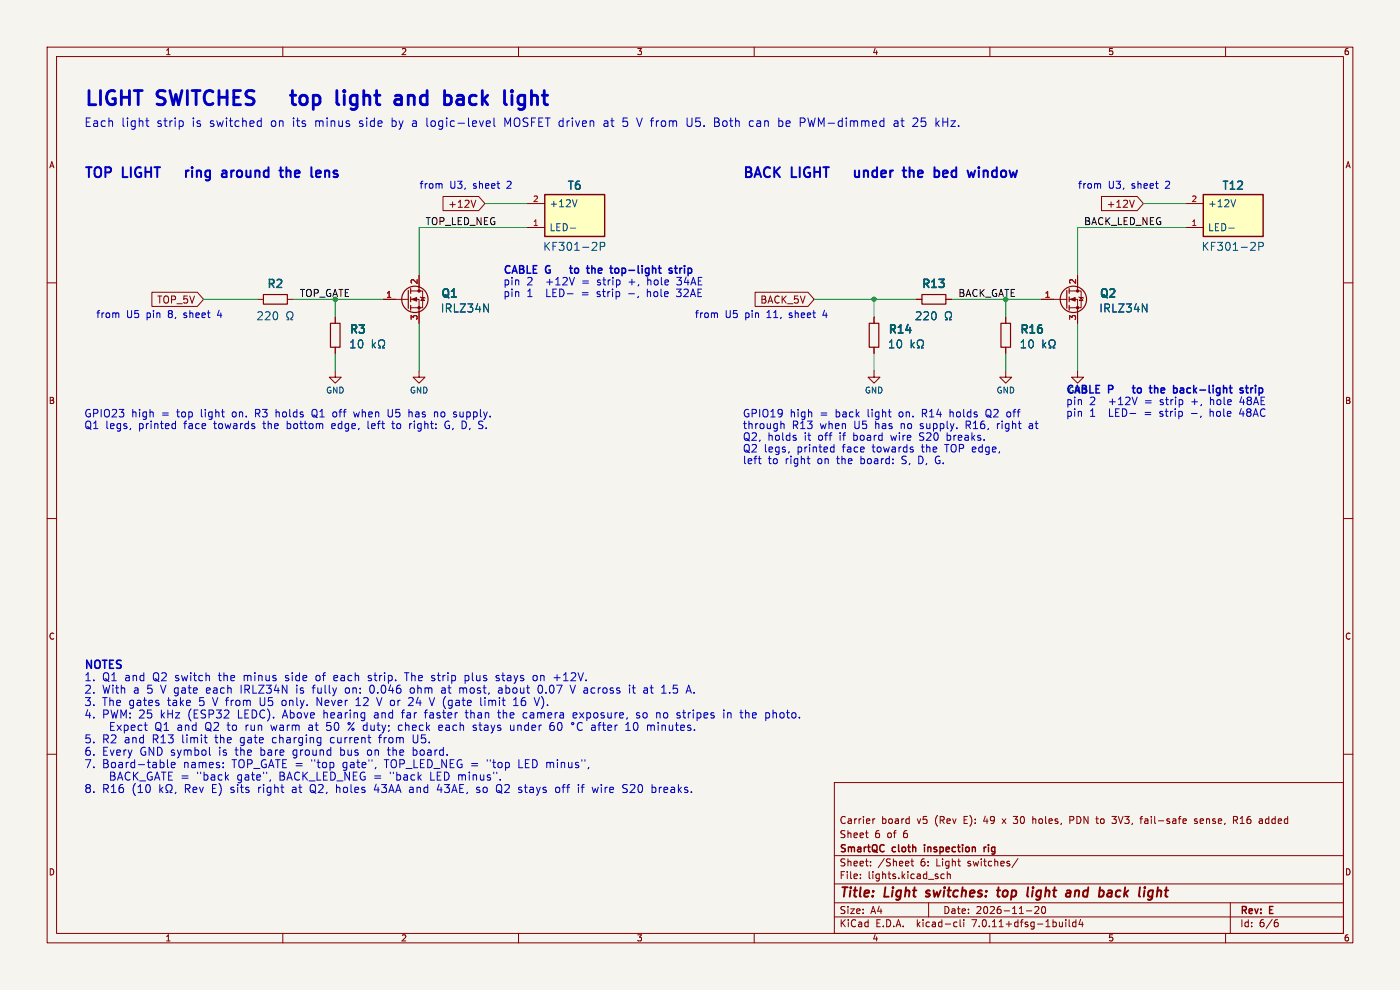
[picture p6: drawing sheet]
<svg xmlns="http://www.w3.org/2000/svg" width="297mm" height="210mm" viewBox="0 0 297 210" stroke-linecap="round" stroke-linejoin="round" font-family="sans-serif">
<path d="M0 0h297v210h-297z" fill="#f5f4ef" stroke="#f5f4ef" stroke-width=".21"/>
<g fill="none" stroke="#840000" stroke-width=".21">
<path d="M10 10h277v190h-277zM12 12h273v186h-273zM60 10v2M110 10v2M160 10v2M210 10v2M260 10v2M10 60h2M88.9 58.4v3.3M94 41.7h7.6l1.3 1.5-1.3 1.5h-7.6zM100.9 42.5l-.5 1.5M111.8 48.3h3.8"/>
<path d="M111.8 43.2h3.8M228.6 58.4v3.3M233.7 41.7h7.6l1.3 1.5-1.3 1.5h-7.6zM240.6 42.5l-.5 1.5M251.5 48.3h3.8M251.5 43.2h3.8M285 60h2M32.2 62h9.7l1.3 1.5-1.3 1.5h-9.7zM54.6 63.5h1.3M61 63.5h1.2M71.1 78.7v1.3h1.3l-1.3 1.3-1.3-1.3h1.3M71.1 67.3v1.3"/>
<path d="M71.1 73.7v1.2M81.3 63.5h5.3M87.1 63.5h1.8v5.1M87.1 61.7h2.6v3.6h-2.6M88.9 78.7v1.3h1.3l-1.3 1.3-1.3-1.3h1.3M89.2 63l1 .2M89.7 63.1l.3 .7h-.7zM160.2 62h11.2l1.3 1.5-1.3 1.5h-11.2zM185.4 78.7v1.3h1.3l-1.3 1.3-1.3-1.3h1.3M185.4 67.3v1.3M185.4 73.7v1.2M194.3 63.5h1.3"/>
<path d="M200.7 63.5h1.2M213.4 78.7v1.3h1.2l-1.2 1.3-1.3-1.3h1.3M213.4 67.3v1.3M213.4 73.7v1.2M221 63.5h5.3M226.8 63.5h1.8v5.1M226.8 61.7h2.6v3.6h-2.6M228.6 78.7v1.3h1.3l-1.3 1.3-1.3-1.3h1.3M228.9 63l1 .2M229.4 63.1l.3 .7h-.7zM10 110h2M285 110h2"/>
<path d="M10 160h2M285 160h2M177 166h108v32h-108zM183.6 176.7h.6M184 177.7h.2M185.2 173.7v1M185.6 173.7l-.4 .3M215 173.2h.9M215 174.6l.2 .1M219.1 173.2v1.5M219.3 173.7l-.2 .1M227 174h.5"/>
<path d="M227.5 173.2h-.5v1.5M235.9 173.2h.9l-.5 .6h.4M236.7 174.6l-.6 .1M241.8 173.7h.6M242.4 173.2l-.3 .1M251.2 173.7l.4 .1 .1 .3-.7 .1M251.6 174.6l-.4 .1M254 173.8l-.4-.1-.2 .2 .1 .2 .5 .2v.3h-.6M261.7 173.2h.5l.3 .3-.1 .4-.7 .1M262 174l.5 .7M60 198v2M110 198v2"/>
<path d="M160 198v2M177 194.5h108M177 191.5h108M177 187.5h108M177 181.5h108M182.5 186.3v.1M182.5 185.5v.1M184.7 183.6v.1M184.7 182.8v.1M193.2 182.7h.6M193.5 182.2v1.3l.3 .2M197 191.5v3"/>
<path d="M200.3 185.5l-.4-.1-.3 .3 .1 .6h.6M201 185.5l.2-.1 .3 .1 .1 .9M201 184.9v1.5M202.6 195.6l.4 .1M203 196.5l-.4 .1M203.7 195.1v1.3l.2 .2M204.5 195.1v.1M204.5 195.6v1M210 198v2M216 182.1l-1.3 2M217.7 193.2h1.2M219.6 192.4h-.1"/>
<path d="M220.3 192.4v.5l-.8 .9h.9M221.1 192.4a.81 .81 0 0 0 .4 1.4l.3-.6-.1-.8M226.1 195.1v.1M226.1 195.6v1M226.8 195.1v1.3l.2 .2M228.2 195.7l-.4-.1-.3 .3 .2 .6h.5M228.2 195.1v1.5M229.2 195l-.3 1.1h.9M229.6 195.6v1M260 198v2M261 191.5v6.5M270.6 195.7h.3l.3 .3-.1 .5-.5 .1"/>
<path d="M271 195.1l-.4 .1"/>
</g>
<g fill="none" stroke="#840000" stroke-width=".4">
<path d="M196.4 190.1l.1 .1M196.6 189l-.1 .4M211.5 188.9h.7M211.8 188.2l-.2 1.7 .1 .2 .4 .1M219.1 188.9l-.2 1.3M219.2 188.2l-.1 .2M228.1 188.9l-.1 1.3M228.7 188.9l-.6 .2M235.3 188.9l.5 .1v1.2M235.8 190.1l-.2 .1M235.9 189.4h-.7M245.6 188.2l-.2 2"/>
<path d="M245.8 188.9l-.3 .2"/>
</g>
<path d="M115.6 41.3h12.7v8.9h-12.7zM255.3 41.3h12.7v8.9h-12.7zM196.1 179.2v.1M196.1 179.7v1M208.8 179.7v1M209.2 179.7l-.4 .3" fill="none" stroke="#840000" stroke-width=".3"/>
<g fill="#ffffc2" stroke="#ffffc2" stroke-width=".21">
<path d="M115.6 41.3h12.7v8.9h-12.7z"/>
<path d="M255.3 41.3h12.7v8.9h-12.7z"/>
</g>
<g fill="none" stroke="#006464" stroke-width=".21">
<path d="M121 48.4h1.1M122.4 42.4l-.5 1.5M126.5 51.5l.1 .2-.1 .4-.9 1h1M127.3 52.3l.9-.1 .1-.2-.1-.4-.2-.2h-.7v1.7M260.7 48.4h1.1M262.1 42.4l-.5 1.5M266.2 51.5l.1 .2-.1 .4-.9 1h1M267 52.3l.9-.1 .1-.2-.1-.4-.2-.2h-.7v1.7M60.8 67.8h.5v-.3a.73 .73 0 0 1-.4-1 .73 .73 0 0 1 1-.3 .78 .78 0 0 1-.2 1.3v.3h.4M79 72.1v1.7M79.2 73.2l.4 .6M79.6 72.7l-.6 .6"/>
<path d="M80.3 73.8h.4v-.3a.73 .73 0 0 1-.4-1 .73 .73 0 0 1 1-.3 .78 .78 0 0 1-.1 1.3v.3h.4M102.6 64.5l1 1.7v-1.7M193.3 72.1v1.7M193.5 73.2l.4 .6M193.9 72.7l-.6 .6M194.6 73.8h.4v-.3a.73 .73 0 0 1-.4-1 .73 .73 0 0 1 1-.3 .78 .78 0 0 1-.1 1.3v.3h.4M200.5 67.8h.5v-.3a.73 .73 0 0 1-.4-1 .73 .73 0 0 1 1-.3 .78 .78 0 0 1-.2 1.3v.3h.4M221.2 72.1v1.7M221.4 73.2l.5 .6M221.9 72.7l-.7 .6M222.5 73.8h.4v-.3a.73 .73 0 0 1-.3-1 .73 .73 0 0 1 1-.3 .78 .78 0 0 1-.2 1.3v.3h.4M242.3 64.5l1 1.7v-1.7"/>
</g>
<g fill="none" stroke="#840000" stroke-width=".25">
<path d="M55.9 62.5h5.1v2h-5.1zM70.1 68.6h2v5.1h-2zM86.6 61.6v3.8M87.1 61.2v1M87.1 63v1M87.1 64.8v1M184.4 68.6h2v5.1h-2zM195.6 62.5h5.1v2h-5.1zM212.3 68.6h2.1v5.1h-2.1zM226.3 61.6v3.8M226.8 61.2v1M226.8 63v1"/>
<path d="M226.8 64.8v1"/>
<circle cx="88" cy="63.5" r="2.79"/>
<circle cx="227.7" cy="63.5" r="2.79"/>
</g>
<g fill="#840000" stroke="#840000" stroke-width=".21">
<path d="M87.4 63.5l1-.4v.8z"/>
<path d="M227.1 63.5l1-.4v.8z"/>
<circle cx="88.9" cy="65.3" r=".25"/>
<circle cx="88.9" cy="61.7" r=".25"/>
<circle cx="228.6" cy="65.3" r=".25"/>
<circle cx="228.6" cy="61.7" r=".25"/>
</g>
<g fill="none" stroke="#0000c2" stroke-width=".21">
<path d="M30.9 25.6h.7M31.2 25v1.6l.4 .2M38.7 25.7l.2 .3v.5l-.2 .2M54.9 25.6l.5 .1M55.4 26.7l-.5 .1M55.4 25v1.8M93.6 38.9l.2 .3v.7M103.2 26.2l.8-.1-.1-.4-.5-.1-.2 .3 .1 .8h.6M104.8 25v1.6l.3 .2M128.4 25.6l-.2 .1M128.4 26.1a.35 .35 0 0 0-.3 .4 .35 .35 0 0 0 .3 .3M132.1 26.7l.3 .1"/>
<path d="M133.1 25h-.9l-.1 .9 .3-.2M135.1 25l.6 1.8M145.8 25v1.5l.1 .2 .6 .1M151.6 25.9h.6M152.2 25.9l.3 .1M152.4 25.1l-.8-.1v1.8h.7M152.4 25.8l-.2 .1M159.8 25.7l-.5-.1-.3 .4v.5l.1 .2h.7M165.2 25.7l.5-.1 .4 .4M165.2 25v1.8M166.1 26.5l-.4 .3-.5-.1M169.8 25h.7l.3 .4"/>
<path d="M170.8 25.6l-.3 .4h-.7M189.7 25.7h.7l.1 1.1M190.5 26.1h-.6a.35 .35 0 0 0-.3 .4 .35 .35 0 0 0 .3 .3l.6-.1M193.9 25l.6 .1 .2 .4-1.1 1.3h1.1M198.7 26.1l.6 .7M199.3 25.6l-.7 .7M233.3 38.9l.2 .3v.7M143.6 58.8h1M25 66.4l.2 .2v.8M143.5 61.3h1M143.5 62.8l.1 .1M143.6 60.3l.1 .1"/>
<path d="M152 66.4l.2 .2v.8M27.7 90.8l-.1 .4M36.8 89.9h.4M37.2 89.3v1.6M37.2 90.8l-.4 .1M70.8 87.5l-.2 .2 .2 .7M75 87.4l.3 1M82.3 86.8v1.3l.3 .3h.3M83.1 89.9h.6M83.3 89.3l.1 1.5M86.8 87.5h.6M86.9 89.9v1"/>
<path d="M87.2 89.9l-.3 .3M92.2 87.5l.4-.1 .3 .2M94.7 89.4a.91 .91 0 0 0 .2 1.5M96.4 87.9l.4 .1 .1 .2-.2 .2h-.3M96.4 87.4l.4 .1M160.9 97.3h.6M161.2 98.3l.3 .1M165.7 90l.2-.1h.4v1M167.4 95.8l-.1 .3M168.7 92.9l.2 .2-.2 .3M168.7 92.3l.2 .1M171.5 98.3l.3 .1"/>
<path d="M176.5 94.8l.4 .1M176.9 94.3v1.6M176.9 95.8l-.4 .1M211.6 89.9v1M211.7 90l-.1 .2M213.7 87.5l-.1 .2 .1 .7M218.5 89.9h-.1M218.5 90.3l-.2 .2 .2 .4M43.3 156.5h.6M43.6 157.5l.3 .1M44.4 160l.3 .2M57.5 153.8l.3 1.1"/>
<path d="M65.7 153.8l-.1 .1M65.7 154.3a.33 .33 0 0 0-.2 .3 .33 .33 0 0 0 .2 .3M67.9 156.5h.2M68.1 156.5l-.1 1.5M68.1 157.5l-.2 .1M69.3 154.8l.2 .1M69.4 153.2l-.1 .9 .2-.2M73.3 146.1v.8M75.1 153.2l-1.3 1.7M75.5 149.7h1M75.7 148.4l-.2 .1M78.5 145.7l-.1 .7 .2 .5"/>
<path d="M79.9 148l.6 1.7M82.2 159.1h.6M85.2 153.8h-.4l-.3 .3 .1 .7 .6 .1M85.8 142.7h1M87.3 145.9l-.3 .3v.5l.3 .3M87.3 148l-.6 .1M87.6 148.7l-1 1h1.1M87.7 155.9v1.5M87.7 158.5v1.7M87.8 159.1l-.1 .1M90 151.2h.7M91.1 148l.5 1.7 .6-1.7"/>
<path d="M93.8 153.9l-.5-.1-.2 .3 .1 .8h.6M93.9 145.9l-.2 .1M93.9 154.2l-.8 .2M94.3 146.4h-.4a.33 .33 0 0 0-.3 .3 .33 .33 0 0 0 .3 .3h.4M97.5 145.9v1.1M98 145.9l-.5 .2M98.7 143.3v1.7M98.7 144.3l.5 .1M99.2 143.3l-.5 .1M101 153.9l-.4-.1-.2 .3 .1 .2 .5 .2v.4h-.6M102 148v1.4l.2 .3M105.2 144.3l.5 .1"/>
<path d="M105.6 151.2h.6M105.7 143.3h-.2l-.3 .2 .1 .3h.4M105.8 150.6v1.5l.2 .2M106 145.9l-.2 .1M106.3 145.9l.1 .1M106.4 146.4h-.4a.33 .33 0 0 0-.3 .3 .33 .33 0 0 0 .3 .3h.4M108.3 153.8l.1 1.1h.4l.2-.1M109 149.7h.9M109 148.5l.4-.5v1.7M109 153.8v1.1M111.6 151.2l-.5 .1-.1 .2 .1 .7 .5 .1M113.8 143.4l-.4-.1-.3 .3 .1 .6 .2 .2 .4-.1"/>
<path d="M114.4 145.4a1.01 1.01 0 0 0 .3 1.6h.2M114.5 148l-.6 1.7M116.7 154.1l.6-.2 .3 .3-.1 .7h-.5l-.3-.1M117 153.3l-.3 .4M117.5 143.8h1.3M120.9 145.3l.6 1.7 .6-1.7M122.1 151.2h-.3l-.2 .2 .1 .8 .4 .1M122.4 151.6l-.8 .1M122.6 153.7a.76 .76 0 0 0 0 .9 .76 .76 0 0 0 .9 .2M125.7 153.8l-.2 .1M126 153.8l.3 .3v.8M126.3 154.2l-.6 .1a.33 .33 0 0 0-.2 .3 .33 .33 0 0 0 .2 .3h.6"/>
<path d="M132.8 154.9h.9M133.2 153.2v1.7M133.6 145.3v.2M133.6 145.9v1.1M134.1 145.9h.7M134.4 145.3v1.5l.2 .2M135 152.2h.7M135.7 151.3l-.4-.1-.3 .2 .1 .3 .6 .1M137.1 145.9l.3 .3v.8M137.4 147h-.2M137.4 146.3l-.2 .1M138.2 153.9h.5l.1 1"/>
<path d="M139.6 151.2h.2l.2 .2M140.4 147h.9M143.8 151.2l.4 .1M143.8 151.7l.4 .1 .1 .3-.2 .2h-.3M145.7 146.6h.8M146.1 145.3l.6 1.7M147.2 146.9v.1M153.6 150.6v.2M153.6 151.2v1.1M154.4 151.2v1.1M154.6 151.2l-.2 .1M162.6 151.2h.3l.4 .3-.1 .7-.6 .1"/>
<path d="M33.9 166.4v1.7M34.1 167.5l.5 .6M34.5 161.7l.3 .3v.5l-.3 .4M34.6 167l-.7 .6M35.3 166.7a.81 .81 0 0 0 .3 1.1v.3h-.4M35.5 161.2v1.4l.3 .3M36.4 166.7a.81 .81 0 0 1-.3 1.1v.3h.4M36.6 161.7l-.3 .3v.6l.3 .3 .5-.1M36.9 161.7l.2 .4-.8 .2M37.3 168l-.2 .4M47.3 162.7v.2M47.3 161.8v.2"/>
<path d="M79.8 166.3l-.4 1.3h1.1M86.9 167.9l.2 .2M87.1 167l-.2 .1M87.1 167.5l-.2 .2M87.7 160.1l.1 .1M91.4 163.8v1.7h.8M93.2 166.3l-.4 1.3h1M101.1 168l.5 .1M101.6 167h-.3l-.2 .2 .1 .3 .4 .1M105.6 168l.4 .1M105.6 167.7l.4 .1M110.1 161.2v1.7h.8"/>
<path d="M118.7 167.3l-.3-.3-.4 .1-.1 .2 .1 .7 .4 .1 .3-.3M123.3 167h.6M123.8 166.4l-.3 .3v1.4M126.9 167l-.3 1.1-.3-.8M132.4 167.2l.5 .2 .2 .4-.4 .3h-.4M132.4 166.4l.7 .1M138.8 167l.3 .3v.5l-.3 .3"/>
</g>
<path d="M62 19.2v2.6l.2 .3 .5 .1M112.7 19.2v3M61.6 20.2h1.1M64.6 20.2a.81 .81 0 0 0-1 .6v.8a.81 .81 0 0 0 1 .6M74.5 23.1l.2 .1 .8-.1M75.5 20.2h-.6l-.6 .6v.8l.2 .3 .4 .3h.6M86.6 20.5a.74 .74 0 0 1 1.3 .1v1.6M86.6 20.2v2M100.7 20.2h-.5l-.6 .6v.8l.1 .3 .5 .3h.5M112.7 20.5a.74 .74 0 0 1 1.3 .1v1.6" fill="none" stroke="#0000c2" stroke-width=".6"/>
<g fill="none" stroke="#0000c2" stroke-width=".32">
<path d="M120.8 56.9h.6M121.1 56.4v1.3l.3 .3M122.4 56.9l-.3 .1-.2 .2 .1 .6 .4 .2M125.8 56.9l.4 .2v.9M132 56.9v1.6M132 57.9l.1 .1M132.1 56.9l-.1 .1M142.4 57.4l.2 .3-.2 .3M142.4 56.9l.1 .1M143.1 56.9h.6M143.3 56.4v1.3l.4 .3M144.2 56.9v1.1"/>
<path d="M144.7 56.9l-.5 .3M145.2 56.4v.1M240.2 82.3h.6M240.4 81.8v1.3l.4 .3M241.8 82.3l-.4 .1-.1 .2 .1 .6 .4 .2M245.2 82.3l.4 .2v.9M250.6 82.3h.3l.2 .2v.9M251.1 83.3l-.5 .1M251.1 82.7h-.5M263.3 82.3l.4 .1M263.3 82.8l.4 .1 .1 .2-.3 .3h-.3M264.2 82.3h.6"/>
<path d="M264.4 81.8v1.3l.4 .3M265.4 82.3v1.1M265.8 82.3l-.4 .3M266.3 81.8v.1"/>
</g>
<g fill="none" stroke="#0000c2" stroke-width=".42">
<path d="M39.5 36.2v1.4M40.1 36.2l-.4 .1-.2 .3M40.8 35.5v.2M40.8 36.2v1.4M49.1 36.2v1.4M49.7 36.2l-.4 .1-.2 .3M61.1 36.2l.5 .1 .1 .2v1.1M62.9 36.2l-.3 .3v.8l.3 .3M63.6 36.7l-1 .2M69.1 36.3h.7l.1 1.3M181.4 36.2l.1 1.3a.57 .57 0 0 0 .8-.1M182.3 36.2v1.4"/>
<path d="M193 36.4a.52 .52 0 0 1 .9 .1v1.1M200.4 36.2l.6 .1 .1 .4-1 .2M201 37.5l-.6 .1M208.7 36.4a.52 .52 0 0 1 .9 .1v1.1M208.7 36.2v1.4"/>
</g>
<g fill="none" stroke="#009600" stroke-width=".21">
<path d="M102.9 43.2h8.9M111.8 48.3h-22.9v10.1M242.6 43.2h8.9M251.5 48.3h-22.9v10.1M43.2 63.5h11.4M62.2 63.5h19.1M71.1 63.5v3.8M71.1 74.9v3.8M88.9 68.6v10.1M172.7 63.5h21.6M185.4 63.5v3.8M185.4 74.9v3.8"/>
<path d="M201.9 63.5h19.1M213.4 63.5v3.8M213.4 74.9v3.8M228.6 68.6v10.1"/>
</g>
<circle cx="185.4" cy="63.5" r=".46" fill="#009600" stroke="#009600" stroke-width=".21"/>
<g font-size="4.2" fill="#0000c2">
<text x="17.8" y="22.6">LIGHT</text>
<text x="33.6" y="22.6">SWITCHES</text>
<text x="65.7" y="22.6">top</text>
<text x="76.4" y="22.6">light</text>
<text x="90" y="22.6">and</text>
<text x="101.6" y="22.6">back</text>
<text x="115.5" y="22.6">light</text>
</g>
<g font-size="2.9" fill="#0000c2">
<text x="17.8" y="37.9">TOP</text>
<text x="26.1" y="37.9">LIGHT</text>
<text x="42" y="37.9">ring</text>
<text x="50.6" y="37.9">around</text>
<text x="63.8" y="37.9">the</text>
<text x="71.2" y="37.9">lens</text>
<text x="157.5" y="37.9">BACK</text>
<text x="168" y="37.9">LIGHT</text>
<text x="183.9" y="37.9">under</text>
<text x="195.2" y="37.9">the</text>
<text x="202.5" y="37.9">bed</text>
<text x="210.6" y="37.9">window</text>
</g>
<g font-size="2.8" fill="#840000">
<text x="178" y="190.9">Title:</text>
<text x="187.7" y="190.9">Light</text>
<text x="197.3" y="190.9">switches:</text>
<text x="213.3" y="190.9">top</text>
<text x="220.3" y="190.9">light</text>
<text x="229.4" y="190.9">and</text>
<text x="237.2" y="190.9">back</text>
<text x="246.5" y="190.9">light</text>
</g>
<g font-size="2.5" fill="#0000c2">
<text x="17.8" y="27.1">Each</text>
<text x="25.7" y="27.1">light</text>
<text x="33.2" y="27.1">strip</text>
<text x="40.8" y="27.1">is</text>
<text x="44.6" y="27.1">switched</text>
<text x="57.6" y="27.1">on</text>
<text x="62.3" y="27.1">its</text>
<text x="67.1" y="27.1">minus</text>
<text x="76.6" y="27.1">side</text>
<text x="83.5" y="27.1">by</text>
<text x="88" y="27.1">a logic-level</text>
<text x="107.7" y="27.1">MOSFET driven</text>
<text x="129" y="27.1">at</text>
<text x="133.2" y="27.1">5</text>
<text x="136.3" y="27.1">V from</text>
<text x="147" y="27.1">U5.</text>
<text x="152.9" y="27.1">Both</text>
<text x="160.5" y="27.1">can</text>
<text x="166.7" y="27.1">be</text>
<text x="171.4" y="27.1">PWM-dimmed</text>
<text x="191.4" y="27.1">at</text>
<text x="195.6" y="27.1">25</text>
<text x="200.5" y="27.1">kHz.</text>
</g>
<g font-size="2.4" fill="#006464">
<text x="120.1" y="40.7">T6</text>
<text x="259" y="40.7">T12</text>
<text x="115.1" y="53.4">KF301-2P</text>
<text x="254.8" y="53.4">KF301-2P</text>
<text x="56.4" y="61.6">R2</text>
<text x="93.3" y="63.6">Q1</text>
<text x="195.3" y="61.6">R13</text>
<text x="233" y="63.6">Q2</text>
<text x="54.3" y="68.1">220</text>
<text x="73.9" y="71.2">R3</text>
<text x="93.4" y="66.5">IRLZ34N</text>
<text x="188.2" y="71.2">R14</text>
<text x="194" y="68.1">220</text>
<text x="216.2" y="71.2">R16</text>
<text x="233.1" y="66.5">IRLZ34N</text>
<text x="74" y="74.1">10</text>
<text x="188.3" y="74.1">10</text>
<text x="216.2" y="74.1">10</text>
</g>
<g font-size="2.4" fill="#0000c2">
<text x="17.8" y="142">NOTES</text>
<text x="17.8" y="149.9">3.</text>
<text x="17.8" y="147.3">2.</text>
<text x="17.8" y="144.6">1.</text>
<text x="21.6" y="149.9">The gates</text>
<text x="21.6" y="147.3">With</text>
<text x="21.6" y="144.6">Q1 and</text>
<text x="28.3" y="147.3">a 5</text>
<text x="32.5" y="144.6">Q2 switch</text>
<text x="34.3" y="147.3">V gate</text>
<text x="35.6" y="149.9">take</text>
<text x="42.4" y="149.9">5</text>
<text x="44.1" y="147.3">each</text>
<text x="45.4" y="149.9">V from</text>
<text x="46.6" y="144.6">the</text>
<text x="51.5" y="147.3">IRLZ34N</text>
<text x="52" y="144.6">minus</text>
<text x="55.5" y="149.9">U5</text>
<text x="60.3" y="149.9">only.</text>
<text x="60.9" y="144.6">side</text>
<text x="63.4" y="147.3">is</text>
<text x="67" y="147.3">fully</text>
<text x="67.5" y="144.6">of</text>
<text x="67.8" y="149.9">Never</text>
<text x="71.5" y="144.6">each</text>
<text x="74" y="147.3">on:</text>
<text x="76.3" y="149.9">12</text>
<text x="78.9" y="144.6">strip.</text>
<text x="79.3" y="147.3">0.046</text>
<text x="80.9" y="149.9">V or</text>
<text x="86.8" y="144.6">The strip</text>
<text x="87.8" y="149.9">24</text>
<text x="88" y="147.3">ohm</text>
<text x="92.4" y="149.9">V (gate</text>
<text x="94.8" y="147.3">at</text>
<text x="98.7" y="147.3">most,</text>
<text x="99.7" y="144.6">plus</text>
<text x="103.4" y="149.9">limit</text>
<text x="106.4" y="144.6">stays</text>
<text x="107" y="147.3">about</text>
<text x="110.5" y="149.9">16</text>
<text x="114.4" y="144.6">on</text>
<text x="115.2" y="149.9">V).</text>
<text x="115.6" y="147.3">0.07</text>
<text x="118.9" y="144.6">+12V.</text>
<text x="122.7" y="147.3">V across</text>
<text x="135.3" y="147.3">it</text>
<text x="138.5" y="147.3">at</text>
<text x="142.4" y="147.3">1.5</text>
<text x="17.8" y="152.5">4.</text>
<text x="21.6" y="152.5">PWM: 25</text>
<text x="23.4" y="155.2">Expect</text>
<text x="33.2" y="155.2">Q1 and</text>
<text x="34.1" y="152.5">kHz</text>
<text x="40" y="152.5">(ESP32</text>
<text x="44" y="155.2">Q2 to</text>
<text x="50.7" y="152.5">LEDC).</text>
<text x="52.8" y="155.2">run</text>
<text x="58.3" y="155.2">warm</text>
<text x="60.3" y="152.5">Above</text>
<text x="66.3" y="155.2">at</text>
<text x="69" y="152.5">hearing</text>
<text x="70.3" y="155.2">50</text>
<text x="74.9" y="155.2">% duty;</text>
<text x="79.9" y="152.5">and</text>
<text x="85.8" y="155.2">check</text>
<text x="85.9" y="152.5">far</text>
<text x="90.9" y="152.5">faster</text>
<text x="94.5" y="155.2">each</text>
<text x="99.7" y="152.5">than</text>
<text x="101.9" y="155.2">stays</text>
<text x="106.7" y="152.5">the</text>
<text x="109.9" y="155.2">under</text>
<text x="112.1" y="152.5">camera</text>
<text x="118.4" y="155.2">60</text>
<text x="122.8" y="152.5">exposure,</text>
<text x="127.5" y="155.2">after</text>
<text x="134.9" y="155.2">10</text>
<text x="136.4" y="152.5">so</text>
<text x="139.6" y="155.2">minutes.</text>
<text x="140.7" y="152.5">no</text>
<text x="145.2" y="152.5">stripes</text>
<text x="155.2" y="152.5">in</text>
<text x="158.9" y="152.5">the</text>
<text x="164.3" y="152.5">photo.</text>
<text x="17.8" y="160.4">6.</text>
<text x="17.8" y="157.8">5.</text>
<text x="21.6" y="160.4">Every</text>
<text x="21.6" y="157.8">R2</text>
<text x="26.4" y="157.8">and</text>
<text x="29.7" y="160.4">GND symbol</text>
<text x="32.4" y="157.8">R13</text>
<text x="38.7" y="157.8">limit</text>
<text x="45.9" y="157.8">the</text>
<text x="46.6" y="160.4">is</text>
<text x="50.2" y="160.4">the</text>
<text x="51.3" y="157.8">gate</text>
<text x="55.6" y="160.4">bare</text>
<text x="58.2" y="157.8">charging</text>
<text x="62.6" y="160.4">ground</text>
<text x="70.6" y="157.8">current</text>
<text x="72.7" y="160.4">bus</text>
<text x="78.6" y="160.4">on</text>
<text x="81.1" y="157.8">from</text>
<text x="83.1" y="160.4">the</text>
<text x="88.3" y="157.8">U5.</text>
<text x="88.4" y="160.4">board.</text>
<text x="17.8" y="163.1">7.</text>
<text x="21.6" y="163.1">Board-table</text>
<text x="23.4" y="165.7">BACK_GATE =</text>
<text x="38.9" y="163.1">names:</text>
<text x="42.2" y="165.7">&quot;back</text>
<text x="49.3" y="163.1">TOP_GATE =</text>
<text x="50.8" y="165.7">gate&quot;,</text>
<text x="59.8" y="165.7">BACK_LED_NEG =</text>
<text x="66.3" y="163.1">&quot;top</text>
<text x="73" y="163.1">gate&quot;,</text>
<text x="82.1" y="163.1">TOP_LED_NEG =</text>
<text x="83.6" y="165.7">&quot;back</text>
<text x="92.2" y="165.7">LED minus&quot;.</text>
<text x="104" y="163.1">&quot;top</text>
<text x="110.8" y="163.1">LED minus&quot;,</text>
<text x="17.8" y="168.3">8.</text>
<text x="21.6" y="168.3">R16</text>
<text x="28" y="168.3">(10</text>
<text x="39.3" y="168.3">Rev E)</text>
<text x="49.2" y="168.3">sits</text>
<text x="55.2" y="168.3">right</text>
<text x="62.5" y="168.3">at</text>
<text x="66.4" y="168.3">Q2,</text>
<text x="72.1" y="168.3">holes</text>
<text x="80.3" y="168.3">43AA</text>
<text x="87.8" y="168.3">and</text>
<text x="93.9" y="168.3">43AE,</text>
<text x="102.3" y="168.3">so</text>
<text x="106.6" y="168.3">Q2 stays</text>
<text x="119.4" y="168.3">off</text>
<text x="124.3" y="168.3">if</text>
<text x="127.5" y="168.3">wire</text>
<text x="134" y="168.3">S20</text>
<text x="140.3" y="168.3">breaks.</text>
</g>
<g font-size="2.2" fill="#0000c2">
<text x="106.7" y="58.2">CABLE G</text>
<text x="123" y="58.2">to</text>
<text x="127.3" y="58.2">the</text>
<text x="132.8" y="58.2">top-light</text>
<text x="145.9" y="58.2">strip</text>
<text x="106.7" y="60.7">pin</text>
<text x="106.7" y="63.1">pin</text>
<text x="111.7" y="60.7">2</text>
<text x="111.7" y="63.1">1</text>
<text x="115.9" y="60.7">+12V</text>
<text x="115.9" y="63.1">LED-</text>
<text x="123.6" y="63.1">=</text>
<text x="123.7" y="60.7">=</text>
<text x="126.9" y="63.1">strip</text>
<text x="127" y="60.7">strip</text>
<text x="133.7" y="63.1">-,</text>
<text x="133.8" y="60.7">+,</text>
<text x="137.8" y="63.1">hole</text>
<text x="137.9" y="60.7">hole</text>
<text x="144.3" y="63.1">32AE</text>
<text x="144.3" y="60.7">34AE</text>
<text x="226.1" y="83.6">CABLE P</text>
<text x="242.4" y="83.6">to</text>
<text x="246.6" y="83.6">the</text>
<text x="252.2" y="83.6">back-light</text>
<text x="267" y="83.6">strip</text>
<text x="17.8" y="88.7">GPIO23</text>
<text x="27.8" y="88.7">high</text>
<text x="34.3" y="88.7">=</text>
<text x="37.6" y="88.7">top</text>
<text x="42.8" y="88.7">light</text>
<text x="49.6" y="88.7">on.</text>
<text x="54.6" y="88.7">R3</text>
<text x="59" y="88.7">holds</text>
<text x="66.9" y="88.7">Q1</text>
<text x="71.4" y="88.7">off</text>
<text x="76.1" y="88.7">when</text>
<text x="83.4" y="88.7">U5</text>
<text x="87.9" y="88.7">has</text>
<text x="93.5" y="88.7">no</text>
<text x="97.7" y="88.7">supply.</text>
<text x="157.5" y="88.7">GPIO19</text>
<text x="167.5" y="88.7">high</text>
<text x="174" y="88.7">=</text>
<text x="177.3" y="88.7">back</text>
<text x="184.2" y="88.7">light</text>
<text x="191" y="88.7">on.</text>
<text x="196" y="88.7">R14</text>
<text x="202" y="88.7">holds</text>
<text x="209.9" y="88.7">Q2</text>
<text x="214.4" y="88.7">off</text>
<text x="226.1" y="86.1">pin</text>
<text x="226.1" y="88.5">pin</text>
<text x="231.1" y="86.1">2</text>
<text x="231.1" y="88.5">1</text>
<text x="235.3" y="86.1">+12V</text>
<text x="235.3" y="88.5">LED-</text>
<text x="243" y="88.5">=</text>
<text x="243.1" y="86.1">=</text>
<text x="246.3" y="88.5">strip</text>
<text x="246.4" y="86.1">strip</text>
<text x="253.1" y="88.5">-,</text>
<text x="253.2" y="86.1">+,</text>
<text x="257.2" y="88.5">hole</text>
<text x="257.3" y="86.1">hole</text>
<text x="263.7" y="88.5">48AC</text>
<text x="263.7" y="86.1">48AE</text>
<text x="17.8" y="91.1">Q1</text>
<text x="22.3" y="91.1">legs,</text>
<text x="29.4" y="91.1">printed</text>
<text x="39.1" y="91.1">face</text>
<text x="45.6" y="91.1">towards</text>
<text x="56.2" y="91.1">the</text>
<text x="61.3" y="91.1">bottom</text>
<text x="70.9" y="91.1">edge,</text>
<text x="78.7" y="91.1">left</text>
<text x="84.1" y="91.1">to</text>
<text x="87.8" y="91.1">right:</text>
<text x="95.5" y="91.1">G, D, S.</text>
<text x="157.5" y="93.6">Q2,</text>
<text x="157.5" y="91.1">through</text>
<text x="162.8" y="93.6">holds</text>
<text x="168" y="91.1">R13</text>
<text x="170.6" y="93.6">it</text>
<text x="173.7" y="93.6">off</text>
<text x="174" y="91.1">when</text>
<text x="178.3" y="93.6">if</text>
<text x="181.3" y="91.1">U5</text>
<text x="181.3" y="93.6">board</text>
<text x="185.8" y="91.1">has</text>
<text x="189.5" y="93.6">wire</text>
<text x="191.4" y="91.1">no</text>
<text x="195.6" y="93.6">S20</text>
<text x="195.6" y="91.1">supply.</text>
<text x="201.5" y="93.6">breaks.</text>
<text x="205.4" y="91.1">R16,</text>
<text x="212.2" y="91.1">right</text>
<text x="219.1" y="91.1">at</text>
<text x="157.5" y="96.1">Q2</text>
<text x="157.5" y="98.6">left</text>
<text x="162" y="96.1">legs,</text>
<text x="162.9" y="98.6">to</text>
<text x="166.6" y="98.6">right</text>
<text x="169.1" y="96.1">printed</text>
<text x="173.5" y="98.6">on</text>
<text x="177.8" y="98.6">the</text>
<text x="178.8" y="96.1">face</text>
<text x="182.9" y="98.6">board:</text>
<text x="185.3" y="96.1">towards</text>
<text x="191.8" y="98.6">S, D, G.</text>
<text x="195.9" y="96.1">the</text>
<text x="201" y="96.1">TOP edge,</text>
</g>
<g font-size="2.1" fill="#0000c2">
<text x="88.9" y="40.1">from</text>
<text x="95.3" y="40.1">U3,</text>
<text x="100.4" y="40.1">sheet</text>
<text x="107.7" y="40.1">2</text>
<text x="228.6" y="40.1">from</text>
<text x="235" y="40.1">U3,</text>
<text x="240.1" y="40.1">sheet</text>
<text x="247.4" y="40.1">2</text>
<text x="20.3" y="67.6">from</text>
<text x="26.8" y="67.6">U5</text>
<text x="31.1" y="67.6">pin</text>
<text x="35.8" y="67.6">8,</text>
<text x="39.2" y="67.6">sheet</text>
<text x="46.5" y="67.6">4</text>
<text x="147.3" y="67.6">from</text>
<text x="153.8" y="67.6">U5</text>
<text x="158.1" y="67.6">pin</text>
<text x="162.8" y="67.6">11,</text>
<text x="167.7" y="67.6">sheet</text>
<text x="175" y="67.6">4</text>
</g>
<g font-size="2.1" fill="#0f0f0f">
<text x="90.2" y="47.8">TOP_LED_NEG</text>
<text x="229.9" y="47.8">BACK_LED_NEG</text>
</g>
<g font-size="2.1" fill="#840000">
<text x="95" y="44.3">+12V</text>
<text x="234.7" y="44.3">+12V</text>
<text x="33.3" y="64.6">TOP_5V</text>
<text x="161.2" y="64.6">BACK_5V</text>
<text x="178" y="178">Sheet</text>
<text x="178" y="175">Carrier</text>
<text x="185.5" y="178">6</text>
<text x="186.9" y="175">board</text>
<text x="188.2" y="178">of</text>
<text x="191.8" y="178">6</text>
<text x="194.6" y="175">v5</text>
<text x="198.5" y="175">(Rev</text>
<text x="204.7" y="175">E):</text>
<text x="209.1" y="175">49</text>
<text x="213.2" y="175">x</text>
<text x="215.7" y="175">30</text>
<text x="219.9" y="175">holes,</text>
<text x="227.9" y="175">PDN to</text>
<text x="237.3" y="175">3V3,</text>
<text x="243.5" y="175">fail-safe</text>
<text x="255" y="175">sense,</text>
<text x="263.4" y="175">R16</text>
<text x="269.1" y="175">added</text>
<text x="178" y="184">Sheet:</text>
<text x="178" y="181.2">SmartQC</text>
<text x="186.2" y="184">/Sheet</text>
<text x="189.4" y="181.2">cloth</text>
<text x="195.3" y="184">6:</text>
<text x="196.8" y="181.2">inspection</text>
<text x="198.8" y="184">Light</text>
<text x="205.6" y="184">switches/</text>
<text x="210" y="181.2">rig</text>
<text x="178" y="186.7">File:</text>
<text x="184.1" y="186.7">lights.kicad_sch</text>
<text x="178" y="196.9">KiCad</text>
<text x="178" y="194.1">Size:</text>
<text x="184.7" y="194.1">A4</text>
<text x="185.7" y="196.9">E.D.A.</text>
<text x="194.6" y="196.9">kicad-cli</text>
<text x="200" y="194.1">Date:</text>
<text x="206.5" y="196.9">7.0.11+dfsg-1build4</text>
<text x="207" y="194.1">2026-11-20</text>
<text x="263" y="194.3">Rev:</text>
<text x="263" y="196.9">Id:</text>
<text x="267.1" y="196.9">6/6</text>
<text x="269.4" y="194.3">E</text>
</g>
<g font-size="2.1" fill="#006464">
<text x="116.5" y="44.2">+12V</text>
<text x="256.2" y="44.2">+12V</text>
<text x="116.5" y="49.2">LED-</text>
<text x="256.2" y="49.2">LED-</text>
</g>
<g font-size="2.1" fill="#009600">
<text x="63.5" y="63.1">TOP_GATE</text>
<text x="203.2" y="63.1">BACK_GATE</text>
</g>
<g font-size="1.8" fill="#840000">
<text x="35" y="11.9">1</text>
<text x="85" y="11.9">2</text>
<text x="135" y="11.9">3</text>
<text x="185" y="11.9">4</text>
<text x="235" y="11.9">5</text>
<text x="285" y="11.9">6</text>
<text x="10.3" y="35.9">A</text>
<text x="285.3" y="35.9">A</text>
<text x="10.3" y="85.9">B</text>
<text x="285.3" y="85.9">B</text>
<text x="10.3" y="135.9">C</text>
<text x="285.3" y="135.9">C</text>
<text x="10.3" y="185.9">D</text>
<text x="285.3" y="185.9">D</text>
<text x="35" y="199.9">1</text>
<text x="85" y="199.9">2</text>
<text x="135" y="199.9">3</text>
<text x="185" y="199.9">4</text>
<text x="235" y="199.9">5</text>
<text x="285" y="199.9">6</text>
</g>
<g font-size="1.8" fill="#a90000">
<text x="81.8" y="63.2">1</text>
<text x="88.6" y="60.4" transform="rotate(-90 88.6 60.4)">2</text>
<text x="221.5" y="63.2">1</text>
<text x="228.3" y="60.4" transform="rotate(-90 228.3 60.4)">2</text>
<text x="88.6" y="68" transform="rotate(-90 88.6 68)">3</text>
<text x="228.3" y="68" transform="rotate(-90 228.3 68)">3</text>
</g>
<g font-size="1.8" fill="#006464">
<text x="69.1" y="83.7">GND</text>
<text x="86.9" y="83.7">GND</text>
<text x="183.4" y="83.7">GND</text>
<text x="211.3" y="83.7">GND</text>
</g>
<text font-size="1.8" fill="#0000c2" x="226.6" y="83.7">GND</text>
<g font-size="1.7" fill="#a90000">
<text x="113" y="42.9">2</text>
<text x="252.7" y="42.9">2</text>
<text x="113" y="48">1</text>
<text x="252.7" y="48">1</text>
</g>
</svg>
